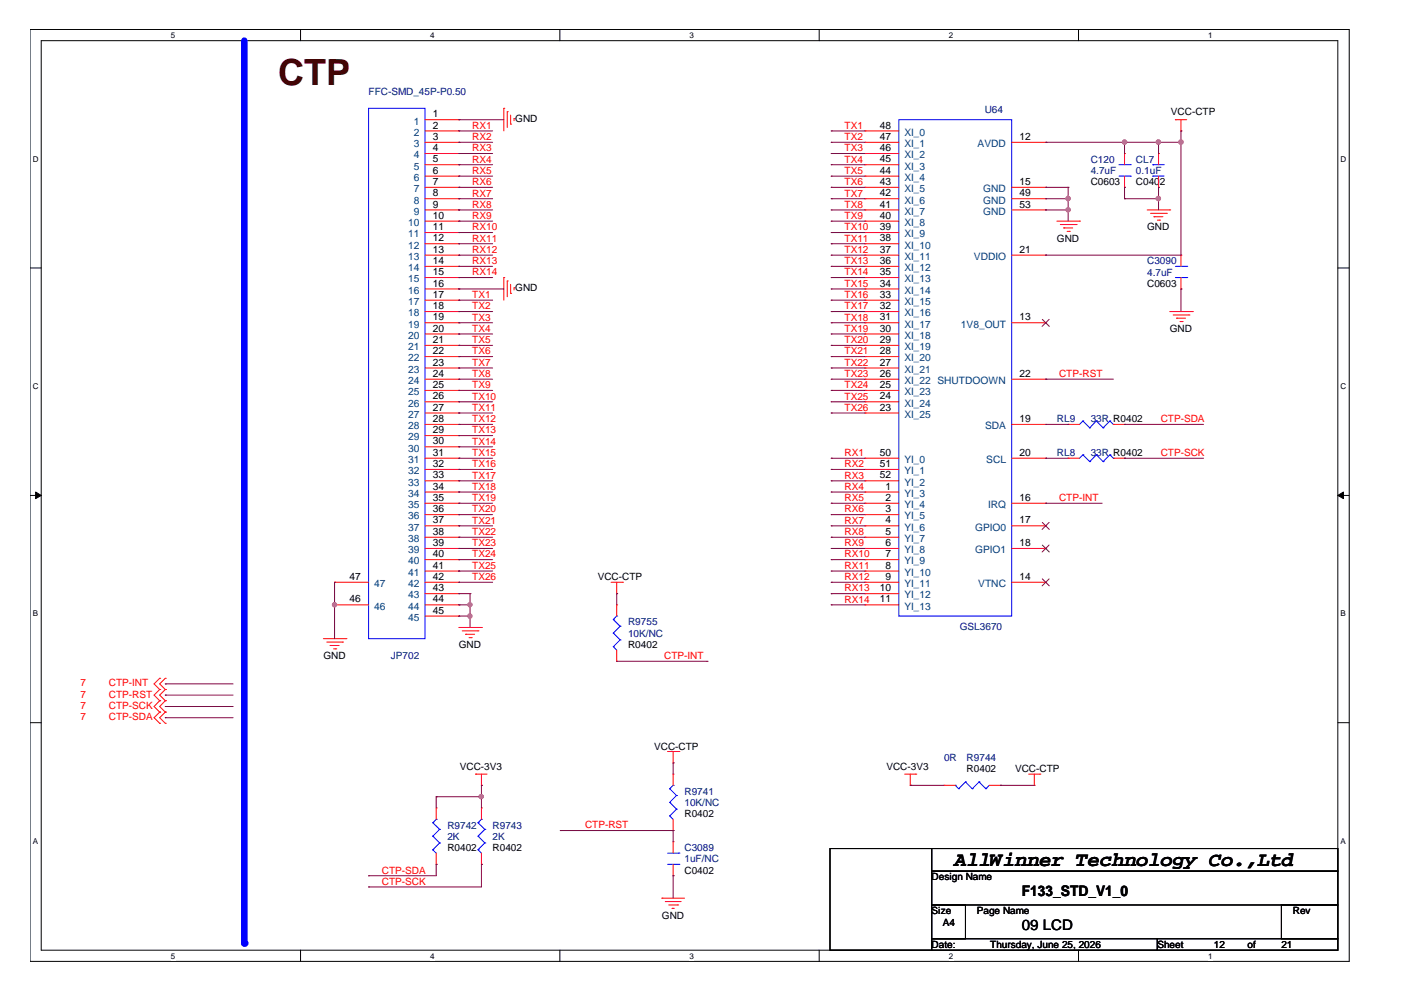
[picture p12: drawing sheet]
<svg xmlns="http://www.w3.org/2000/svg" width="297mm" height="210mm" viewBox="0 0 297 210" stroke-linecap="round" stroke-linejoin="round" font-family="sans-serif">
<path d="M6.3 6.2h279.2v197.2h-279.2zM8.7 8.6h274.3v192.5h-274.3z" fill="none" stroke="#000" stroke-width=".21"/>
<g fill="#fff">
<path d="M36.2 6.5h.9v1.9h-.9z"/>
<path d="M36.2 201.3h.9v1.9h-.9z"/>
</g>
<path d="M63.6 6.2v2.4M63.6 201.1v2.3" fill="none" stroke="#000" stroke-width=".21"/>
<g fill="#fff">
<path d="M91 6.5h.9v1.9h-.9z"/>
<path d="M91 201.3h.9v1.9h-.9z"/>
</g>
<path d="M118.4 6.2v2.4M118.4 201.1v2.3" fill="none" stroke="#000" stroke-width=".21"/>
<g fill="#fff">
<path d="M145.9 6.5h.9v1.9h-.9z"/>
<path d="M145.9 201.3h.9v1.9h-.9z"/>
</g>
<path d="M173.3 6.2v2.4M173.3 201.1v2.3" fill="none" stroke="#000" stroke-width=".21"/>
<g fill="#fff">
<path d="M200.7 6.5h1v1.9h-1z"/>
<path d="M200.7 201.3h1v1.9h-1z"/>
</g>
<path d="M228.2 6.2v2.4M228.2 201.1v2.3" fill="none" stroke="#000" stroke-width=".21"/>
<g fill="#fff">
<path d="M255.6 6.5h.9v1.9h-.9z"/>
<path d="M255.6 201.3h.9v1.9h-.9z"/>
<path d="M6.9 32.7h1.3v1.9h-1.3z"/>
<path d="M283.6 32.7h1.3v1.9h-1.3z"/>
<path d="M6.9 80.7h1.3v1.9h-1.3z"/>
<path d="M283.6 80.7h1.3v1.9h-1.3z"/>
</g>
<path d="M6.3 56.7h2.4M283 56.7h2.4" fill="none" stroke="#000" stroke-width=".21"/>
<g fill="#fff">
<path d="M6.9 128.9h1.2v1.9h-1.2z"/>
<path d="M283.6 128.9h1.2v1.9h-1.2z"/>
</g>
<path d="M6.3 104.8h2.4M283 104.8h2.4" fill="none" stroke="#000" stroke-width=".21"/>
<path d="M7.5 104.1l1.2 .7-1.2 .7zM283 104.8l1.2-.7v1.4z" fill="#000" stroke="#000" stroke-width=".21"/>
<g fill="#fff">
<path d="M6.9 177h1.2v1.9h-1.2z"/>
<path d="M283.6 177h1.2v1.9h-1.2z"/>
</g>
<path d="M6.3 152.9h2.4M283 152.9h2.4" fill="none" stroke="#000" stroke-width=".21"/>
<path d="M51.7 8.6v191" fill="none" stroke="#00f" stroke-width="1.4"/>
<circle cx="51.7" cy="199.6" r=".7" fill="#00f"/>
<g fill="none" stroke="#f00" stroke-width=".21">
<path d="M89.9 25.3h7.2M89.9 30.1h7.2M89.9 39.6h7.2M89.9 37.3h7.2M89.9 34.9h7.2M89.9 32.5h7.2M89.9 27.7h7.2M97.1 25.3h.1M97.1 27.7h.1M97.1 30.1h.1M97.1 32.5h.1M97.1 34.9h.1"/>
<path d="M97.1 37.3h.1M97.1 39.6h.1M106.6 22.9h.1M106.6 22.9v4.8M107.3 23.6h.1M107.3 23.6v3.4M108 26.3h.1M108 24.4v1.9M108.8 25.1h.1M108.8 25.1v.4M183 39.6h.1M183 37.3h.1"/>
<path d="M183 34.9h.1M183 32.5h.1M183 30.1h.1M183 27.7h.1M183 30.1h7.2M183 39.6h7.2M183 37.3h7.2M183 34.9h7.2M183 32.5h7.2M183 27.7h7.2M214 30.1h7.2M214 39.6h7.2"/>
<path d="M221.2 30.1h.1M221.2 39.6h.1M237.9 39.6h.1M237.9 32.5h.1M237.9 32.5v2.4M237.9 37.3v2.3M245.1 32.5h.1M245.1 39.6h.1M245.1 32.5v2.4M245.1 37.3v2.3M248.7 25.3h.1M248.7 25.3h2.4"/>
<path d="M249.9 27.7h.1M249.9 25.3v2.4M89.9 44.4h7.2M89.9 46.8h7.2M89.9 54h7.2M89.9 58.7h7.2M89.9 56.4h7.2M89.9 51.6h7.2M89.9 49.2h7.2M89.9 42.1h7.2M97.1 42.1h.1M97.1 44.4h.1"/>
<path d="M97.1 46.8h.1M97.1 49.2h.1M97.1 51.6h.1M97.1 54h.1M97.1 56.4h.1M97.1 58.7h.1M106.6 58.7h.1M106.6 58.7v4.8M107.3 59.5h.1M107.3 59.5v3.3M183 58.7h.1M183 56.4h.1"/>
<path d="M183 54h.1M183 51.6h.1M183 49.2h.1M183 46.8h.1M183 44.4h.1M183 42.1h.1M183 44.4h7.2M183 46.8h7.2M183 54h7.2M183 58.7h7.2M183 56.4h7.2M183 51.6h7.2"/>
<path d="M183 49.2h7.2M183 42.1h7.2M214 44.4h7.2M214 54h7.2M214 42.1h7.2M221.2 54h.1M221.2 42.1h.1M221.2 44.4h.1M223.6 46.8h4.8M224.3 47.5h3.4M225 48.2h.1M225 48.2h1.9"/>
<path d="M225.8 49h.4M226.2 49h.1M227.7 47.5h.1M228.4 46.8h.1M242.7 44.4h4.8M243.4 45.1h3.4M244.1 45.9h.1M244.1 45.9h1.9M244.9 46.6h.4M245.3 46.6h.1M246.8 45.1h.1M247.5 44.4h.1"/>
<path d="M249.9 54h.1M249.9 54v2.4M249.9 58.7v2.4M89.9 65.9h7.2M89.9 68.3h7.2M89.9 77.9h7.2M89.9 75.5h7.2M89.9 73.1h7.2M89.9 70.7h7.2M89.9 63.5h7.2M89.9 61.1h7.2M97.1 61.1h.1"/>
<path d="M97.1 63.5h.1M97.1 65.9h.1M97.1 68.3h.1M97.1 70.7h.1M97.1 73.1h.1M97.1 75.5h.1M97.1 77.9h.1M108 62.1h.1M108 60.2v1.9M108.8 60.9h.1M108.8 60.9v.5M183 77.9h.1"/>
<path d="M183 75.5h.1M183 73.1h.1M183 70.7h.1M183 68.3h.1M183 65.9h.1M183 63.5h.1M183 61.1h.1M183 65.9h7.2M183 68.3h7.2M183 77.9h7.2M183 75.5h7.2M183 73.1h7.2"/>
<path d="M183 70.7h7.2M183 63.5h7.2M183 61.1h7.2M214 68.3h7.2M221.2 68.3h.1M247.5 65.9h4.8M248.2 66.6h3.3M248.9 67.3h.1M248.9 67.3h1.9M249.6 68h.5M249.9 61.1h.1M250.1 68h.1"/>
<path d="M251.5 66.6h.1M252.3 65.9h.1M89.9 89.8h7.2M89.9 97h7.2M89.9 80.2h7.2M89.9 87.4h7.2M89.9 85h7.2M89.9 82.6h7.2M89.9 99.3h7.2M89.9 92.2h7.2M89.9 94.5h7.2M97.1 80.2h.1"/>
<path d="M97.1 82.6h.1M97.1 85h.1M97.1 87.4h.1M97.1 89.8h.1M97.1 92.2h.1M97.1 94.5h.1M97.1 97h.1M97.1 99.3h.1M183 87.4h.1M183 85h.1M183 82.6h.1M183 80.2h.1"/>
<path d="M183 97h.1M183 99.3h.1M183 97h7.2M183 80.2h7.2M183 87.4h7.2M183 85h7.2M183 82.6h7.2M183 99.3h7.2M214 89.8h7.2M214 97h7.2M214 80.2h7.2M221.2 89.8h.1"/>
<path d="M221.2 97h.1M221.2 80.2h.1M226 97h.1M226 89.8h.1M226 89.8h2.4M226 97h2.4M235.5 89.8h2.4M235.5 97h2.4M237.9 97h.1M237.9 89.8h.1M89.9 104.1h7.2M89.9 106.5h7.2"/>
<path d="M89.9 108.9h7.2M89.9 111.3h7.2M89.9 113.7h7.2M89.9 116h7.2M89.9 118.4h7.2M89.9 101.7h7.2M97.1 101.7h.1M97.1 104.1h.1M97.1 106.5h.1M97.1 108.9h.1M97.1 111.3h.1M97.1 113.7h.1"/>
<path d="M97.1 116h.1M97.1 118.4h.1M183 104.1h.1M183 106.5h.1M183 108.9h.1M183 111.3h.1M183 113.7h.1M183 116h.1M183 118.4h.1M183 101.7h.1M183 104.1h7.2M183 106.5h7.2"/>
<path d="M183 108.9h7.2M183 111.3h7.2M183 113.7h7.2M183 116h7.2M183 118.4h7.2M183 101.7h7.2M214 106.5h7.2M214 111.3h7.2M214 116h7.2M221.2 106.5h.1M221.2 111.3h.1M221.2 116h.1"/>
<path d="M68.4 135.1h4.8M69.1 135.9h3.4M69.8 136.6h.1M69.8 136.6h2M70.6 137.3h.4M70.8 128h.1M70.8 123.2h.1M70.8 123.2h7.2M70.8 128h7.2M71 137.3h.1M72.5 135.9h.1M73.2 135.1h.1"/>
<path d="M89.9 123.2h7.2M89.9 120.8h7.2M89.9 125.6h7.2M89.9 128h7.2M89.9 130.4h7.2M97.1 120.8h.1M97.1 123.2h.1M97.1 125.6h.1M97.1 128h.1M97.1 130.4h.1M97.1 132.8h4.8M97.8 133.5h3.3"/>
<path d="M98.5 134.2h.1M98.5 134.2h1.9M99.2 134.9h.5M99.7 134.9h.1M101.1 133.5h.1M101.9 132.8h.1M129.3 123.2h2.4M130.5 125.6h.1M130.5 139.9h.1M130.5 128h.1M130.5 123.2v2.4M130.5 128v2.4"/>
<path d="M130.5 137.6v2.3M131.7 123.2h.1M183 120.8h.1M183 123.2h.1M183 125.6h.1M183 128h.1M183 123.2h7.2M183 120.8h7.2M183 125.6h7.2M183 128h7.2M214 123.2h7.2M221.2 123.2h.1"/>
<path d="M33.8 145.9h.1M33.8 143.5h.1M33.8 148.3h.1M33.8 150.7h.1M33.8 153h.1M33.8 143.5l-1.2 1.2 1.2 1.2M33.8 145.9l-1.2 1.2 1.2 1.2M33.8 148.3l-1.2 1.2 1.2 1.2M33.8 150.7l-1.2 1.2 1.2 1.1M35 145.9h.1M35 143.5h.1M35 148.3h.1"/>
<path d="M35 150.7h.1M35 153h.1M35 143.5l-1.2 1.2 1.2 1.2M35 145.9l-1.2 1.2 1.2 1.2M35 148.3l-1.2 1.2 1.2 1.2M35 150.7l-1.2 1.2 1.2 1.1M141.2 159h2.4M142.4 159v2.4M143.6 159h.1M92.3 171h.1M92.3 171v2.4M100.6 163.8h.1"/>
<path d="M100.6 163.8h2.4M101.9 166.2h.1M101.9 171h.1M101.9 163.8v2.4M101.9 171v2.4M142.4 161.4h.1M142.4 175.7h.1M142.4 163.8h.1M142.4 178.1h.1M142.4 163.8v2.4M142.4 173.4v2.3M142.4 178.1v2.4"/>
<path d="M191.4 163.8h2.4M192.6 166.2h.1M192.6 163.8v2.4M193.8 163.8h.1M199.7 166.2h.1M199.7 166.2h2.4M209.3 166.2h2.4M211.7 166.2h.1M217.6 163.8h2.4M218.8 166.2h.1M218.8 163.8v2.4M220 163.8h.1"/>
<path d="M92.3 182.9h.1M92.3 180.5v2.4M101.9 182.9h.1M101.9 180.5v2.4M140 190h.1M140 190h4.8M140.8 190.8h.1M140.8 190.8h3.3M141.5 191.5h1.9M142.2 192.2h.1M142.2 192.2h.5M142.4 185.3h.1"/>
<path d="M142.4 182.9v2.4M143.4 191.5h.1"/>
</g>
<path d="M175.6 179.5h21.5v21.6h-21.5zM197.1 179.5h85.9v4.8h-85.9zM197.1 184.3h85.9v7.2h-85.9zM197.1 191.5h7.2v7.1h-7.2zM197.1 198.6h47.8v2.5h-47.8zM244.9 198.6h38.1v2.5h-38.1zM271.1 191.5h11.9v7.1h-11.9z" fill="none" stroke="#000" stroke-width=".21"/>
<g fill="none" stroke="#00f" stroke-width=".21">
<path d="M78 22.9h11.9v112.2h-11.9zM190.2 25.3h23.8v105.1h-23.8zM236.7 34.9h2.4M236.7 37.3h2.4M239.1 37.3h.1M239.1 34.9h.1M243.9 34.9h.1M243.9 37.3h.1M243.9 34.9h2.4M243.9 37.3h2.4M248.7 58.7h2.4M248.7 56.4h2.4"/>
<path d="M251.1 58.7h.1M251.1 56.4h.1M229.1 96.2h.1M229.1 89.1h.1M229.1 96.2l-.7 .8M229.1 96.2l1.4 1.5M229.1 89.1l-.7 .7M229.1 89.1l1.4 1.4M230.5 97.7h.1M230.5 90.5h.1M231.9 96.2h.1M231.9 89.1h.1"/>
<path d="M231.9 96.2l-1.4 1.5M231.9 96.2l1.5 1.5M231.9 89.1l-1.4 1.4M231.9 89.1l1.5 1.4M233.4 97.7h.1M233.4 90.5h.1M234.8 96.2h.1M234.8 89.1h.1M234.8 96.2l-1.4 1.5M234.8 96.2l.7 .8M234.8 89.1l-1.4 1.4M234.8 89.1l.7 .7"/>
<path d="M235.5 97h.1M235.5 89.8h.1M129.8 136.8h.1M129.8 134h.1M129.8 131.1h.1M129.8 136.8l.7 .8M129.8 134l1.4 1.4M129.8 131.1l1.4 1.4M130.5 130.4h.1M130.5 130.4l-.7 .7M131.2 135.4h.1M131.2 132.5h.1"/>
<path d="M131.2 135.4l-1.4 1.4M131.2 132.5l-1.4 1.5M91.6 179.8h.1M91.6 176.9h.1M91.6 174.1h.1M91.6 179.8l.7 .7M91.6 176.9l1.4 1.5M91.6 174.1l1.4 1.4M92.3 173.4h.1M92.3 173.4l-.7 .7M93 178.4h.1M93 175.5h.1"/>
<path d="M93 178.4l-1.4 1.4M93 175.5l-1.4 1.4M101.1 179.8h.1M101.1 176.9h.1M101.1 174.1h.1M101.1 179.8l.8 .7M101.1 176.9l1.5 1.5M101.1 174.1l1.5 1.4M101.9 173.4h.1M101.9 173.4l-.8 .7M102.6 178.4h.1M102.6 175.5h.1"/>
<path d="M102.6 178.4l-1.5 1.4M102.6 175.5l-1.5 1.4M141.7 172.6h.1M141.7 169.8h.1M141.7 166.9h.1M141.7 172.6l.7 .8M141.7 169.8l1.4 1.4M141.7 166.9l1.4 1.4M142.4 166.2h.1M142.4 166.2l-.7 .7M143.1 171.2h.1M143.1 168.3h.1"/>
<path d="M143.1 171.2l-1.4 1.4M143.1 168.3l-1.4 1.5M202.1 166.2h.1M202.1 166.2l.7 .7M202.8 166.9h.1M204.3 165.5h.1M204.3 165.5l1.4 1.4M204.3 165.5l-1.5 1.4M205.7 166.9h.1M207.1 165.5h.1M207.1 165.5l1.5 1.4M207.1 165.5l-1.4 1.4"/>
<path d="M208.6 166.9h.1M209.3 166.2l-.7 .7M141.2 182.9h2.4M141.2 180.5h2.4M143.6 182.9h.1M143.6 180.5h.1"/>
</g>
<path d="M220.5 67.6l1.5 1.5M222 67.6l-1.5 1.5M220.5 110.5l1.5 1.5M220.5 115.3l1.5 1.5M222 110.5l-1.5 1.5M222 115.3l-1.5 1.5M220.5 122.5l1.5 1.5M222 122.5l-1.5 1.5" fill="none" stroke="#804000" stroke-width=".21"/>
<g fill="none" stroke="#800040" stroke-width=".21">
<path d="M97.1 25.3h.1M97.1 27.7h.1M97.1 30.1h.1M97.1 32.5h.1M97.1 34.9h.1M97.1 37.3h.1M97.1 39.6h.1M97.1 27.7h7.1M97.1 30.1h7.1M97.1 32.5h7.1M97.1 34.9h7.1M97.1 37.3h7.1"/>
<path d="M97.1 39.6h7.1M97.1 25.3h9.5M175.9 27.7h.1M175.9 30.1h.1M175.9 32.5h.1M175.9 34.9h.1M175.9 37.3h.1M175.9 39.6h.1M175.9 27.7h7.1M175.9 30.1h7.1M175.9 32.5h7.1M175.9 34.9h7.1"/>
<path d="M175.9 37.3h7.1M175.9 39.6h7.1M221.2 30.1h.1M221.2 39.6h.1M221.2 30.1h28.7M221.2 39.6h4.8M226 39.6h.1M226 39.6v7.2M237.9 30.1h.1M237.9 39.6h.1M237.9 30.1v2.4M237.9 39.6v2.5"/>
<path d="M245.1 30.1h.1M245.1 39.6h.1M245.1 30.1v2.4M245.1 39.6v4.8M249.9 27.7h.1M249.9 30.1h.1M249.9 27.7v26.3h-28.7M97.1 56.4h.1M97.1 58.7h.1M97.1 42.1h.1M97.1 44.4h.1M97.1 46.8h.1"/>
<path d="M97.1 49.2h.1M97.1 51.6h.1M97.1 54h.1M97.1 42.1h7.1M97.1 44.4h7.1M97.1 46.8h7.1M97.1 49.2h7.1M97.1 51.6h7.1M97.1 54h7.1M97.1 56.4h7.1M97.1 58.7h7.1M175.9 42.1h.1"/>
<path d="M175.9 44.4h.1M175.9 46.8h.1M175.9 49.2h.1M175.9 51.6h.1M175.9 54h.1M175.9 56.4h.1M175.9 58.7h.1M175.9 42.1h7.1M175.9 44.4h7.1M175.9 46.8h7.1M175.9 49.2h7.1M175.9 51.6h7.1"/>
<path d="M175.9 54h7.1M175.9 56.4h7.1M175.9 58.7h7.1M221.2 42.1h.1M221.2 44.4h.1M221.2 54h.1M221.2 42.1h4.8M221.2 44.4h4.8M226 44.4h.1M226 42.1h.1M237.9 42.1h.1M237.9 42.1h7.2"/>
<path d="M245.1 42.1h.1M97.1 61.1h.1M97.1 63.5h.1M97.1 65.9h.1M97.1 68.3h.1M97.1 70.7h.1M97.1 73.1h.1M97.1 75.5h.1M97.1 77.9h.1M97.1 61.1h9.5M97.1 63.5h7.1M97.1 65.9h7.1"/>
<path d="M97.1 68.3h7.1M97.1 70.7h7.1M97.1 73.1h7.1M97.1 75.5h7.1M97.1 77.9h7.1M175.9 61.1h.1M175.9 63.5h.1M175.9 65.9h.1M175.9 68.3h.1M175.9 70.7h.1M175.9 73.1h.1M175.9 75.5h.1"/>
<path d="M175.9 77.9h.1M175.9 61.1h7.1M175.9 63.5h7.1M175.9 65.9h7.1M175.9 68.3h7.1M175.9 70.7h7.1M175.9 73.1h7.1M175.9 75.5h7.1M175.9 77.9h7.1M249.9 61.1h.1M249.9 61.1v4.8M97.1 80.2h.1"/>
<path d="M97.1 82.6h.1M97.1 85h.1M97.1 87.4h.1M97.1 89.8h.1M97.1 92.2h.1M97.1 94.5h.1M97.1 97h.1M97.1 99.3h.1M97.1 80.2h7.1M97.1 82.6h7.1M97.1 85h7.1M97.1 87.4h7.1"/>
<path d="M97.1 97h7.1M97.1 99.3h7.1M97.1 89.8h7.1M97.1 92.2h7.1M97.1 94.5h7.1M175.9 80.2h.1M175.9 82.6h.1M175.9 85h.1M175.9 87.4h.1M175.9 97h.1M175.9 99.3h.1M175.9 80.2h7.1"/>
<path d="M175.9 82.6h7.1M175.9 85h7.1M175.9 87.4h7.1M175.9 97h7.1M175.9 99.3h7.1M221.2 80.2h.1M221.2 97h.1M221.2 80.2h14.3M221.2 97h4.8M221.2 89.8h4.8M226 89.8h.1M237.9 97h.1"/>
<path d="M237.9 89.8h.1M237.9 97h16.7M237.9 89.8h16.7M97.1 101.7h.1M97.1 104.1h.1M97.1 106.5h.1M97.1 108.9h.1M97.1 111.3h.1M97.1 113.7h.1M97.1 116h.1M97.1 118.4h.1M97.1 101.7h7.1"/>
<path d="M97.1 104.1h7.1M97.1 106.5h7.1M97.1 108.9h7.1M97.1 111.3h7.1M97.1 113.7h7.1M97.1 116h7.1M97.1 118.4h7.1M175.9 101.7h.1M175.9 104.1h.1M175.9 106.5h.1M175.9 108.9h.1M175.9 111.3h.1"/>
<path d="M175.9 113.7h.1M175.9 116h.1M175.9 118.4h.1M175.9 101.7h7.1M175.9 104.1h7.1M175.9 106.5h7.1M175.9 108.9h7.1M175.9 111.3h7.1M175.9 113.7h7.1M175.9 116h7.1M175.9 118.4h7.1M221.2 106.5h.1"/>
<path d="M221.2 106.5h12M70.8 128h.1M70.8 123.2h.1M70.8 123.2v11.9M97.1 120.8h.1M97.1 123.2h.1M97.1 125.6h.1M97.1 128h.1M97.1 130.4h.1M97.1 120.8h7.1M97.1 123.2h7.1M97.1 125.6h2.3"/>
<path d="M97.1 128h2.3M97.1 130.4h2.3M99.4 130.4h.1M99.4 128h.1M99.4 125.6h.1M99.4 125.6v7.2M130.5 125.6h.1M130.5 125.6v2.4M130.5 139.9h19.1M149.6 139.9h.1M175.9 120.8h.1M175.9 123.2h.1"/>
<path d="M175.9 125.6h.1M175.9 128h.1M175.9 120.8h7.1M175.9 123.2h7.1M175.9 125.6h7.1M175.9 128h7.1M35 149.5h.1M35 144.7h.1M35 147.1h.1M35 151.9h.1M35 149.5h14.3M35 144.7h14.3"/>
<path d="M35 147.1h14.3M35 151.9h14.3M92.3 168.6h.1M92.3 168.6v2.4M92.3 168.6h9.6M101.9 166.2h.1M101.9 168.6h.1M101.9 166.2v4.8M118.5 175.7h.1M118.5 175.7h23.9M142.4 175.7h.1M142.4 161.4h.1"/>
<path d="M142.4 161.4v2.4M142.4 175.7v2.4M192.6 166.2h.1M192.6 166.2h7.1M211.7 166.2h.1M211.7 166.2h7.1M78 185.3h.1M78 187.7h.1M92.3 182.9h.1M92.3 182.9v2.4h-14.3M101.9 182.9h.1M101.9 182.9v4.8h-23.9"/>
<path d="M142.4 185.3h.1M142.4 185.3v4.7"/>
</g>
<g fill="#f0f" stroke="#f0f" stroke-width=".21">
<circle cx="101.8" cy="168.6" r=".46"/>
<circle cx="237.9" cy="30.1" r=".47"/>
<circle cx="245.1" cy="30.1" r=".47"/>
<circle cx="245.1" cy="42" r=".47"/>
<circle cx="226" cy="44.4" r=".46"/>
<circle cx="226" cy="42" r=".47"/>
<circle cx="249.8" cy="30.1" r=".47"/>
<circle cx="70.8" cy="128" r=".46"/>
<circle cx="99.4" cy="130.4" r=".46"/>
<circle cx="99.4" cy="128" r=".45"/>
</g>
<text font-size="7.6" fill="#400000" x="58.8" y="18">CTP</text>
<text font-size="4.3" x="201.9" y="183.1">AllWinner Technology Co.,Ltd</text>
<g font-size="3.1">
<text x="216.2" y="189.6">F133_STD_V1_0</text>
<text x="216.2" y="196.7">09 LCD</text>
</g>
<g font-size="2.2" fill="#004080">
<text x="87.5" y="26.3">1</text>
<text x="87.5" y="28.7">2</text>
<text x="191.3" y="28.7">XI_0</text>
<text x="87.5" y="31.1">3</text>
<text x="87.5" y="33.5">4</text>
<text x="87.5" y="35.9">5</text>
<text x="191.3" y="35.9">XI_3</text>
<text x="191.3" y="33.5">XI_2</text>
<text x="191.3" y="31.1">XI_1</text>
<text x="206.8" y="31.1">AVDD</text>
<text x="87.5" y="38.3">6</text>
<text x="87.5" y="40.7">7</text>
<text x="191.3" y="40.7">XI_5</text>
<text x="191.3" y="38.3">XI_4</text>
<text x="208" y="40.7">GND</text>
<text x="86.4" y="47.8">10</text>
<text x="87.5" y="43.1">8</text>
<text x="87.5" y="45.4">9</text>
<text x="191.3" y="47.8">XI_8</text>
<text x="191.3" y="45.4">XI_7</text>
<text x="191.3" y="43.1">XI_6</text>
<text x="208" y="43.1">GND</text>
<text x="208" y="45.4">GND</text>
<text x="86.4" y="50.2">11</text>
<text x="86.4" y="52.6">12</text>
<text x="191.3" y="52.6">XI_10</text>
<text x="191.3" y="50.2">XI_9</text>
<text x="86.4" y="55">13</text>
<text x="86.4" y="57.4">14</text>
<text x="86.4" y="59.7">15</text>
<text x="191.3" y="59.7">XI_13</text>
<text x="191.3" y="57.4">XI_12</text>
<text x="191.3" y="55">XI_11</text>
<text x="206" y="55">VDDIO</text>
<text x="86.4" y="62.2">16</text>
<text x="86.4" y="64.5">17</text>
<text x="191.3" y="64.5">XI_15</text>
<text x="191.3" y="62.2">XI_14</text>
<text x="86.4" y="66.9">18</text>
<text x="86.4" y="69.3">19</text>
<text x="86.4" y="71.7">20</text>
<text x="191.3" y="71.7">XI_18</text>
<text x="191.3" y="69.3">XI_17</text>
<text x="191.3" y="66.9">XI_16</text>
<text x="203.3" y="69.3">1V8_OUT</text>
<text x="86.4" y="74.1">21</text>
<text x="86.4" y="76.5">22</text>
<text x="191.3" y="76.5">XI_20</text>
<text x="191.3" y="74.1">XI_19</text>
<text x="86.4" y="78.9">23</text>
<text x="86.4" y="81.3">24</text>
<text x="86.4" y="83.6">25</text>
<text x="191.3" y="83.6">XI_23</text>
<text x="191.3" y="81.3">XI_22 SHUTDOOWN</text>
<text x="191.3" y="78.9">XI_21</text>
<text x="86.4" y="86">26</text>
<text x="86.4" y="88.4">27</text>
<text x="191.3" y="88.4">XI_25</text>
<text x="191.3" y="86">XI_24</text>
<text x="86.4" y="90.8">28</text>
<text x="86.4" y="93.2">29</text>
<text x="86.4" y="95.6">30</text>
<text x="208.4" y="90.8">SDA</text>
<text x="86.4" y="98">31</text>
<text x="86.4" y="100.3">32</text>
<text x="191.3" y="98">YI_0</text>
<text x="191.3" y="100.3">YI_1</text>
<text x="208.7" y="98">SCL</text>
<text x="86.4" y="102.8">33</text>
<text x="86.4" y="105.1">34</text>
<text x="86.4" y="107.5">35</text>
<text x="191.3" y="105.1">YI_3</text>
<text x="191.3" y="107.5">YI_4</text>
<text x="191.3" y="102.8">YI_2</text>
<text x="209" y="107.5">IRQ</text>
<text x="86.4" y="109.9">36</text>
<text x="86.4" y="112.3">37</text>
<text x="191.3" y="109.9">YI_5</text>
<text x="191.3" y="112.3">YI_6</text>
<text x="206.3" y="112.3">GPIO0</text>
<text x="86.4" y="114.7">38</text>
<text x="86.4" y="117.1">39</text>
<text x="86.4" y="119.4">40</text>
<text x="191.3" y="114.7">YI_7</text>
<text x="191.3" y="117.1">YI_8</text>
<text x="191.3" y="119.4">YI_9</text>
<text x="206.3" y="117.1">GPIO1</text>
<text x="79.2" y="124.2">47</text>
<text x="86.4" y="121.8">41</text>
<text x="86.4" y="124.2">42</text>
<text x="191.3" y="121.8">YI_10</text>
<text x="191.3" y="124.2">YI_11</text>
<text x="207" y="124.2">VTNC</text>
<text x="79.2" y="129">46</text>
<text x="86.4" y="126.6">43</text>
<text x="86.4" y="129">44</text>
<text x="86.4" y="131.4">45</text>
<text x="191.3" y="126.6">YI_12</text>
<text x="191.3" y="129">YI_13</text>
</g>
<g font-size="2.2">
<text x="91.6" y="24.8">1</text>
<text x="91.6" y="27.2">2</text>
<text x="91.6" y="29.6">3</text>
<text x="186.1" y="29.6">47</text>
<text x="186.1" y="27.2">48</text>
<text x="215.7" y="29.6">12</text>
<text x="91.6" y="32">4</text>
<text x="91.6" y="34.3">5</text>
<text x="186.1" y="34.3">45</text>
<text x="186.1" y="32">46</text>
<text x="91.6" y="36.8">6</text>
<text x="91.6" y="39.1">7</text>
<text x="91.6" y="41.5">8</text>
<text x="186.1" y="41.5">42</text>
<text x="186.1" y="39.1">43</text>
<text x="186.1" y="36.8">44</text>
<text x="215.7" y="39.1">15</text>
<text x="215.7" y="41.5">49</text>
<text x="91.6" y="43.9">9</text>
<text x="91.6" y="46.3">10</text>
<text x="186.1" y="46.3">40</text>
<text x="186.1" y="43.9">41</text>
<text x="215.7" y="43.9">53</text>
<text x="91.6" y="48.7">11</text>
<text x="91.6" y="51.1">12</text>
<text x="91.6" y="53.5">13</text>
<text x="186.1" y="53.5">37</text>
<text x="186.1" y="51.1">38</text>
<text x="186.1" y="48.7">39</text>
<text x="215.7" y="53.5">21</text>
<text x="91.6" y="55.9">14</text>
<text x="91.6" y="58.2">15</text>
<text x="186.1" y="58.2">35</text>
<text x="186.1" y="55.9">36</text>
<text x="91.6" y="60.6">16</text>
<text x="91.6" y="63">17</text>
<text x="91.6" y="65.4">18</text>
<text x="186.1" y="65.4">32</text>
<text x="186.1" y="63">33</text>
<text x="186.1" y="60.6">34</text>
<text x="91.6" y="67.8">19</text>
<text x="91.6" y="70.2">20</text>
<text x="186.1" y="70.2">30</text>
<text x="186.1" y="67.8">31</text>
<text x="215.7" y="67.8">13</text>
<text x="91.6" y="72.6">21</text>
<text x="91.6" y="74.9">22</text>
<text x="91.6" y="77.4">23</text>
<text x="186.1" y="77.4">27</text>
<text x="186.1" y="74.9">28</text>
<text x="186.1" y="72.6">29</text>
<text x="91.6" y="79.7">24</text>
<text x="91.6" y="82.1">25</text>
<text x="186.1" y="82.1">25</text>
<text x="186.1" y="79.7">26</text>
<text x="215.7" y="79.7">22</text>
<text x="91.6" y="84.5">26</text>
<text x="91.6" y="86.9">27</text>
<text x="91.6" y="89.3">28</text>
<text x="186.1" y="86.9">23</text>
<text x="186.1" y="84.5">24</text>
<text x="215.7" y="89.3">19</text>
<text x="91.6" y="91.7">29</text>
<text x="91.6" y="94">30</text>
<text x="91.6" y="96.4">31</text>
<text x="91.6" y="98.8">32</text>
<text x="91.6" y="101.2">33</text>
<text x="186.1" y="96.4">50</text>
<text x="186.1" y="98.8">51</text>
<text x="186.1" y="101.2">52</text>
<text x="215.7" y="96.4">20</text>
<text x="91.6" y="103.6">34</text>
<text x="91.6" y="106">35</text>
<text x="187.3" y="103.6">1</text>
<text x="187.3" y="106">2</text>
<text x="215.7" y="106">16</text>
<text x="91.6" y="108.4">36</text>
<text x="91.6" y="110.8">37</text>
<text x="91.6" y="113.2">38</text>
<text x="187.3" y="108.4">3</text>
<text x="187.3" y="110.8">4</text>
<text x="187.3" y="113.2">5</text>
<text x="215.7" y="110.8">17</text>
<text x="91.6" y="115.5">39</text>
<text x="91.6" y="117.9">40</text>
<text x="187.3" y="115.5">6</text>
<text x="187.3" y="117.9">7</text>
<text x="215.7" y="115.5">18</text>
<text x="74" y="122.7">47</text>
<text x="91.6" y="120.3">41</text>
<text x="91.6" y="122.7">42</text>
<text x="91.6" y="125.1">43</text>
<text x="186.1" y="125.1">10</text>
<text x="187.3" y="120.3">8</text>
<text x="187.3" y="122.7">9</text>
<text x="215.7" y="122.7">14</text>
<text x="74" y="127.5">46</text>
<text x="91.6" y="127.5">44</text>
<text x="91.6" y="129.9">45</text>
<text x="186.1" y="127.5">11</text>
</g>
<g font-size="2.1" fill="#000080">
<text x="78" y="20.1">FFC-SMD_45P-P0.50</text>
<text x="208.3" y="23.9">U64</text>
<text x="230.8" y="34.4">C120</text>
<text x="240.3" y="34.4">CL7</text>
<text x="230.8" y="36.8">4.7uF</text>
<text x="240.3" y="36.8">0.1uF</text>
<text x="242.7" y="55.9">C3090</text>
<text x="242.7" y="58.3">4.7uF</text>
<text x="223.6" y="89.3">RL9</text>
<text x="230.8" y="89.3">33R R0402</text>
<text x="223.6" y="96.5">RL8</text>
<text x="230.8" y="96.5">33R R0402</text>
<text x="132.9" y="132.3">R9755</text>
<text x="132.9" y="134.7">10K/NC</text>
<text x="203.1" y="133.3">GSL3670</text>
<text x="82.7" y="139.5">JP702</text>
<text x="199.7" y="161">0R</text>
<text x="204.5" y="161">R9744</text>
<text x="144.8" y="168.1">R9741</text>
<text x="144.8" y="170.5">10K/NC</text>
<text x="94.7" y="175.3">R9742</text>
<text x="94.7" y="177.7">2K</text>
<text x="104.2" y="175.3">R9743</text>
<text x="104.2" y="177.7">2K</text>
<text x="144.8" y="180.1">C3089</text>
<text x="144.8" y="182.5">1uF/NC</text>
</g>
<g font-size="2.1" fill="#f00">
<text x="99.9" y="27.2">RX1</text>
<text x="99.9" y="29.6">RX2</text>
<text x="178.7" y="27.2">TX1</text>
<text x="178.7" y="29.6">TX2</text>
<text x="99.9" y="32">RX3</text>
<text x="99.9" y="34.4">RX4</text>
<text x="178.7" y="32">TX3</text>
<text x="178.7" y="34.4">TX4</text>
<text x="99.9" y="36.8">RX5</text>
<text x="99.9" y="39.2">RX6</text>
<text x="99.9" y="41.6">RX7</text>
<text x="178.7" y="36.8">TX5</text>
<text x="178.7" y="39.2">TX6</text>
<text x="178.7" y="41.6">TX7</text>
<text x="99.9" y="44">RX8</text>
<text x="99.9" y="46.3">RX9</text>
<text x="178.7" y="44">TX8</text>
<text x="178.7" y="46.3">TX9</text>
<text x="99.9" y="48.7">RX10</text>
<text x="99.9" y="51.1">RX11</text>
<text x="99.9" y="53.5">RX12</text>
<text x="178.7" y="48.7">TX10</text>
<text x="178.7" y="51.1">TX11</text>
<text x="178.7" y="53.5">TX12</text>
<text x="99.9" y="55.9">RX13</text>
<text x="99.9" y="58.3">RX14</text>
<text x="178.7" y="55.9">TX13</text>
<text x="178.7" y="58.3">TX14</text>
<text x="99.9" y="63">TX1</text>
<text x="99.9" y="65.5">TX2</text>
<text x="178.7" y="60.7">TX15</text>
<text x="178.7" y="63">TX16</text>
<text x="178.7" y="65.5">TX17</text>
<text x="99.9" y="67.8">TX3</text>
<text x="99.9" y="70.2">TX4</text>
<text x="178.7" y="67.8">TX18</text>
<text x="178.7" y="70.2">TX19</text>
<text x="99.9" y="72.6">TX5</text>
<text x="99.9" y="75">TX6</text>
<text x="99.9" y="77.4">TX7</text>
<text x="178.7" y="72.6">TX20</text>
<text x="178.7" y="75">TX21</text>
<text x="178.7" y="77.4">TX22</text>
<text x="99.9" y="79.8">TX8</text>
<text x="99.9" y="82.1">TX9</text>
<text x="178.7" y="79.8">TX23</text>
<text x="178.7" y="82.1">TX24</text>
<text x="224.1" y="79.8">CTP-RST</text>
<text x="99.9" y="84.6">TX10</text>
<text x="99.9" y="86.9">TX11</text>
<text x="99.9" y="89.3">TX12</text>
<text x="178.7" y="84.6">TX25</text>
<text x="178.7" y="86.9">TX26</text>
<text x="245.6" y="89.3">CTP-SDA</text>
<text x="99.9" y="91.7">TX13</text>
<text x="99.9" y="94.1">TX14</text>
<text x="99.9" y="96.5">TX15</text>
<text x="99.9" y="98.9">TX16</text>
<text x="99.9" y="101.3">TX17</text>
<text x="178.7" y="96.5">RX1</text>
<text x="178.7" y="98.9">RX2</text>
<text x="178.7" y="101.3">RX3</text>
<text x="245.6" y="96.5">CTP-SCK</text>
<text x="99.9" y="103.6">TX18</text>
<text x="99.9" y="106">TX19</text>
<text x="178.7" y="103.6">RX4</text>
<text x="178.7" y="106">RX5</text>
<text x="224.1" y="106">CTP-INT</text>
<text x="99.9" y="108.4">TX20</text>
<text x="99.9" y="110.8">TX21</text>
<text x="99.9" y="113.2">TX22</text>
<text x="178.7" y="108.4">RX6</text>
<text x="178.7" y="110.8">RX7</text>
<text x="178.7" y="113.2">RX8</text>
<text x="99.9" y="115.6">TX23</text>
<text x="99.9" y="118">TX24</text>
<text x="178.7" y="115.6">RX9</text>
<text x="178.7" y="118">RX10</text>
<text x="99.9" y="120.4">TX25</text>
<text x="99.9" y="122.7">TX26</text>
<text x="178.7" y="120.4">RX11</text>
<text x="178.7" y="122.7">RX12</text>
<text x="178.7" y="125.2">RX13</text>
<text x="178.7" y="127.5">RX14</text>
<text x="140.5" y="139.5">CTP-INT</text>
<text x="17.1" y="145.2">7</text>
<text x="17.1" y="147.6">7</text>
<text x="23" y="145.2">CTP-INT</text>
<text x="23" y="147.6">CTP-RST</text>
<text x="17.1" y="150">7</text>
<text x="17.1" y="152.4">7</text>
<text x="23" y="150">CTP-SCK</text>
<text x="23" y="152.4">CTP-SDA</text>
<text x="123.8" y="175.3">CTP-RST</text>
<text x="80.8" y="184.8">CTP-SDA</text>
<text x="80.8" y="187.2">CTP-SCK</text>
</g>
<g font-size="2.1">
<text x="109" y="25.8">GND</text>
<text x="247.7" y="24.4">VCC-CTP</text>
<text x="230.8" y="39.2">C0603</text>
<text x="240.3" y="39.2">C0402</text>
<text x="223.6" y="51.2">GND</text>
<text x="242.7" y="48.7">GND</text>
<text x="109" y="61.7">GND</text>
<text x="242.7" y="60.7">C0603</text>
<text x="247.5" y="70.2">GND</text>
<text x="126.4" y="122.8">VCC-CTP</text>
<text x="97.1" y="137.1">GND</text>
<text x="132.9" y="137.1">R0402</text>
<text x="68.4" y="139.5">GND</text>
<text x="138.4" y="158.6">VCC-CTP</text>
<text x="97.3" y="162.9">VCC-3V3</text>
<text x="187.5" y="162.9">VCC-3V3</text>
<text x="204.5" y="163.4">R0402</text>
<text x="214.8" y="163.4">VCC-CTP</text>
<text x="144.8" y="172.9">R0402</text>
<text x="94.7" y="180.1">R0402</text>
<text x="104.2" y="180.1">R0402</text>
<text x="144.8" y="184.8">C0402</text>
<text x="197.1" y="186.3">Design Name</text>
<text x="140" y="194.4">GND</text>
<text x="197.1" y="193.4">Size</text>
<text x="199.5" y="195.8">A4</text>
<text x="206.7" y="193.4">Page Name</text>
<text x="273.5" y="193.4">Rev</text>
<text x="197.1" y="200.6">Date:</text>
<text x="209.5" y="200.6">Thursday, June 25, 2026</text>
<text x="244.9" y="200.6">Sheet</text>
<text x="256.8" y="200.6">12</text>
<text x="263.9" y="200.6">of</text>
<text x="271.1" y="200.6">21</text>
</g>
<g font-size="1.7">
<text x="36.2" y="8">5</text>
<text x="91" y="8">4</text>
<text x="145.9" y="8">3</text>
<text x="200.7" y="8">2</text>
<text x="255.6" y="8">1</text>
<text x="6.9" y="34.2">D</text>
<text x="283.6" y="34.2">D</text>
<text x="6.9" y="82.3">C</text>
<text x="283.6" y="82.3">C</text>
<text x="6.9" y="130.4">B</text>
<text x="283.6" y="130.4">B</text>
<text x="6.9" y="178.5">A</text>
<text x="283.6" y="178.5">A</text>
<text x="36.2" y="202.8">5</text>
<text x="91" y="202.8">4</text>
<text x="145.9" y="202.8">3</text>
<text x="200.7" y="202.8">2</text>
<text x="255.6" y="202.8">1</text>
</g>
</svg>
